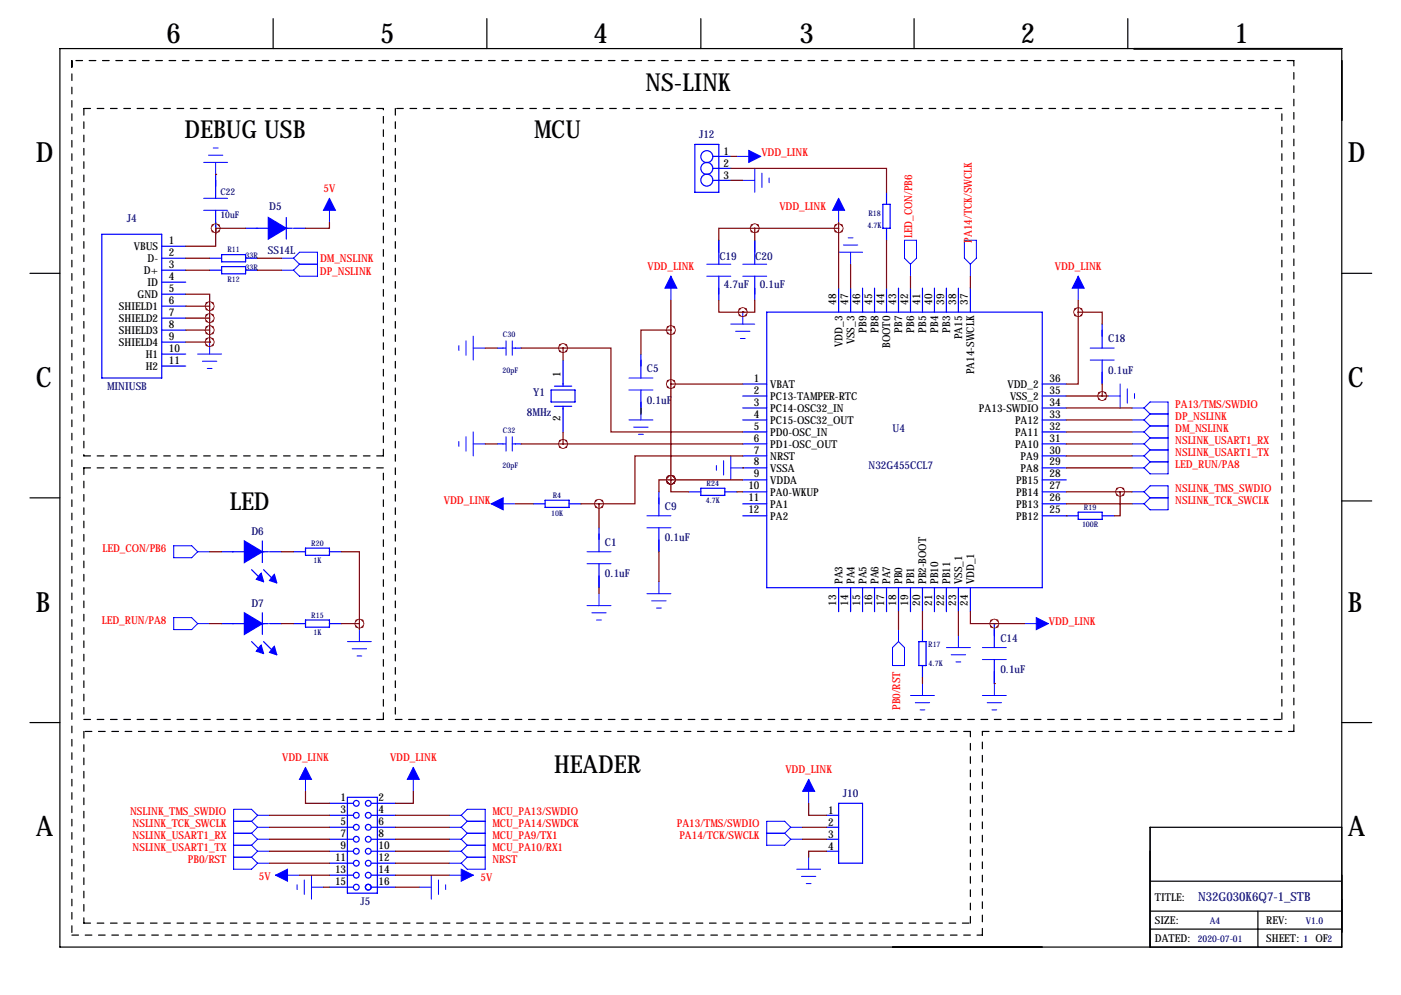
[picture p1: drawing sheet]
<svg xmlns="http://www.w3.org/2000/svg" width="297mm" height="211mm" viewBox="0 0 297 211" stroke-linecap="round" stroke-linejoin="round" font-family="sans-serif">
<g fill="none" stroke="#000" stroke-width=".25">
<path d="M12.7 10.3h271.8v190.5h-271.8zM57.9 4v6.3M103.2 4v6.3M148.6 4v6.3M193.8 4v6.3M239.1 4v6.3M6.3 58h6.4M284.5 58h6.3M6.3 105.6h6.4M284.5 106.2h6.3M6.3 153.2h6.4M284.5 153.2h6.3"/>
<path d="M284.5 175.4h-40.7v25.4M243.8 197h40.7M243.8 193.2h40.7M243.8 186.8h40.7M266.7 193.2v7.6"/>
</g>
<g fill="none" stroke="#000" stroke-width=".25" stroke-dasharray="1.4 1.4">
<path d="M15.2 12.8v185.5M15.2 12.8v2.6M274.3 12.8h-259.1M17.8 23v73.7M81.3 23h-63.5M83.8 23v129.5M271.8 23h-188M17.8 96.7h63.5M17.8 99.2v53.3M81.3 96.7v-73.7M81.3 99.2h-63.5M17.8 155.1v40.6"/>
<path d="M17.8 152.5h63.5M81.3 152.5v-53.3M83.8 152.5h188M205.7 155.1h-187.9M208.3 155.1h66M271.8 152.5v-129.5M274.3 155.1v-142.3M15.2 198.3h193.1M17.8 195.7h187.9M205.7 195.7v-40.6M208.3 198.3v-43.2"/>
</g>
<g fill="none" stroke="#00f" stroke-width=".25">
<path d="M45.7 37v5.1M147.3 30.6h5.1v10.2h-5.1zM151.1 33.2h3.8M151.1 38.2h3.8M151.1 35.7h3.8M21.6 49.7h12.7v30.5h-12.7zM34.3 52.2h5.1M34.3 54.8h5.1M34.3 57.3h5.1M34.3 59.8h5.1M44.4 54.8h2.6M44.4 57.3h2.6"/>
<path d="M45.7 44.6v5.1M47 54h5.1v1.5h-5.1zM47 56.5h5.1v1.6h-5.1zM52.1 54.8h2.5M52.1 57.3h2.5M52.1 48.4h9.9M60.7 46.1v4.6M62.2 48.4h2.6M152.4 50.9v5.1M152.4 58.6v5M160 50.9v5.1M160 58.6v5"/>
<path d="M187.2 43.3h1.5v5.1h-1.5zM188 40.8v2.5M188 48.4v2.5M34.3 62.4h5.1M34.3 64.9h5.1M34.3 67.5h5.1M34.3 70h5.1M34.3 72.5h5.1M34.3 75.1h5.1M34.3 77.6h5.1M105.4 73.8h1.3M109.2 73.8h1.3"/>
<path d="M119.4 76.4v5.5M135.9 75.1v5.1M162.6 66.2h58.4v58.4h-58.4zM177.8 61.1v5.1M180.3 61.1v5.1M182.9 61.1v5.1M185.4 61.1v5.1M188 61.1v5.1M190.5 61.1v5.1M193 61.1v5.1M195.6 61.1v5.1M198.1 61.1v5.1"/>
<path d="M200.7 61.1v5.1M203.2 61.1v5.1M205.7 61.1v5.1M233.7 68.7v5.1M233.7 76.3v5.1M105.4 94.1h1.3M109.2 94.1h1.3M116.8 82.7h5.1v2.5h-5.1zM117.6 81.9h3.6M117.6 86.1h3.6M119.4 86.1v5.5M135.9 82.7v5.1"/>
<path d="M157.5 81.4h5.1M157.5 84h5.1M157.5 86.5h5.1M157.5 89h5.1M157.5 91.6h5.1M157.5 94.1h5.1M157.5 96.7h5.1M157.5 99.2h5.1M221 81.4h5.1M221 84h5.1M221 86.5h5.1M221 89h5.1"/>
<path d="M221 91.6h5.1M221 94.1h5.1M221 96.7h5.1M221 99.2h5.1M47 117h9.9M55.6 114.7v4.6M57.1 117h2.6M62.2 117h2.6M64.8 116.2h5v1.5h-5zM69.8 117h2.6M113 106.8h2.6M115.6 106.1h5v1.5h-5z"/>
<path d="M120.6 106.8h2.6M127 111.9v5.1M127 119.5v5.1M139.7 104.3v5.1M139.7 111.9v5.1M146 104.3h2.6M148.6 103.5h5.1v1.5h-5.1zM153.7 104.3h2.5M157.5 101.7h5.1M157.5 104.3h5.1M157.5 106.8h5.1M157.5 109.4h5.1"/>
<path d="M221 101.7h5.1M221 104.3h5.1M221 106.8h5.1M221 109.4h7.6M228.6 108.6h5.1v1.5h-5.1zM233.7 109.4h2.5M47 132.2h9.9M53.3 120.8l2.6 2.5M53.3 136l2.6 2.6M55.6 129.9v4.6M55.9 120.8l2.5 2.5M55.9 136l2.5 2.6"/>
<path d="M57.1 132.2h2.6M62.2 132.2h2.6M64.8 131.5h5v1.5h-5zM69.8 132.2h2.6M177.8 124.6v5.1M180.3 124.6v5.1M182.9 124.6v5.1M185.4 124.6v5.1M188 124.6v5.1M190.5 124.6v5.1M193 124.6v5.1M194.8 136h1.5v5.1h-1.5z"/>
<path d="M195.6 124.6v5.1M195.6 133.5v2.5M198.1 124.6v5.1M200.7 124.6v5.1M203.2 124.6v5.1M205.7 124.6v5.1M210.8 132.2v5.1M210.8 139.8v5.1M195.6 141.1v2.6M69.8 170.3h5.1M69.8 172.9h5.1M69.8 175.4h5.1"/>
<path d="M69.8 177.9h5.1M73.7 169.1h6.3v20.3h-6.3zM78.7 170.3h5.1M78.7 172.9h5.1M78.7 175.4h5.1M78.7 177.9h5.1M175.3 172.9h2.5M175.3 175.4h2.5M175.3 177.9h2.5M177.8 170.3h5.1v12.7h-5.1zM69.8 183h5.1M69.8 180.5h5.1"/>
<path d="M69.8 185.6h5.1M69.8 188.1h5.1M78.7 183h5.1M78.7 180.5h5.1M78.7 185.6h5.1M78.7 188.1h5.1M175.3 180.5h2.5"/>
<circle cx="149.9" cy="33.2" r="1.27"/>
<circle cx="149.9" cy="38.2" r="1.27"/>
<circle cx="149.9" cy="35.7" r="1.27"/>
<circle cx="75.5" cy="177.9" r=".61"/>
<circle cx="75.5" cy="170.3" r=".61"/>
<circle cx="75.5" cy="175.4" r=".61"/>
<circle cx="75.5" cy="172.9" r=".61"/>
<circle cx="78.1" cy="177.9" r=".61"/>
<circle cx="78.1" cy="170.3" r=".61"/>
<circle cx="78.1" cy="175.4" r=".61"/>
<circle cx="78.1" cy="172.9" r=".61"/>
<circle cx="75.5" cy="183" r=".61"/>
<circle cx="75.5" cy="188.1" r=".61"/>
<circle cx="75.5" cy="180.5" r=".61"/>
<circle cx="75.5" cy="185.6" r=".61"/>
<circle cx="78.1" cy="183" r=".61"/>
<circle cx="78.1" cy="188.1" r=".61"/>
<circle cx="78.1" cy="180.5" r=".61"/>
<circle cx="78.1" cy="185.6" r=".61"/>
</g>
<g fill="#00f" stroke="#00f" stroke-width=".25">
<path d="M51.8 114.7l3.8 2.3h-3.8z"/>
<path d="M51.8 117h3.8l-3.8 2.3z"/>
<path d="M55.1 121.8l.3-.2 .5 1.7-1.5-.5z"/>
<path d="M57.9 122.1l.3-.3 .5 1.8-1.6-.5z"/>
<path d="M51.8 129.9l3.8 2.3h-3.8z"/>
<path d="M51.8 132.2h3.8l-3.8 2.3z"/>
<path d="M55.1 137l.3-.2 .5 1.8-1.5-.5z"/>
<path d="M57.9 137.3l.3-.3 .5 1.8-1.6-.5z"/>
<path d="M56.9 48.4h3.8l-3.8 2.3z"/>
<path d="M56.9 46.1l3.8 2.3h-3.8z"/>
</g>
<g fill="none" stroke="#00f" stroke-width=".21">
<path d="M43.2 34.4h5.1M44.2 32.9h3M45.2 31.4h1M45.7 34.4v2.6M156.2 33.2h5.1M157.5 38.2h2.5M160 35.7v5.1M161.5 36.7v3.1M163.1 37.7v1M43.2 42.1h5.1M43.2 44.6h5.1M59.7 57.3h2.5"/>
<path d="M59.7 54.8h2.5M62.2 54.8l1.3-1.3h3.8v5.1h-3.8l-1.3-1.3M62.2 54.8l1.3 1.2M63.5 56h3.8M63.5 56l-1.3 1.3M69.8 42.1v5M142.2 58.6v5M149.9 58.6h5M149.9 56h5M157.5 58.6h5.1M157.5 56h5.1M177.8 53.5h5.1"/>
<path d="M177.8 42.1v5M178.8 52h3.1M179.8 50.4h1M180.3 53.5v2.5M191.8 50.9h2.5v3.9l-1.3 1.2-1.2-1.2zM193 56v2.6M204.5 50.9h2.5v3.9l-1.3 1.2-1.2-1.2zM205.7 56v2.6M228.6 58.6v5M41.9 75.1h5.1M42.9 76.6h3.1M43.9 78.1h1.1"/>
<path d="M44.4 72.5v2.6M97.3 73.3v1M98.8 72.3v3M100.3 73.8h2.6M100.3 71.3v5M106.6 73.8h.7M107.3 72.3v3M108.6 72.3v3M108.6 73.8h.7M154.9 68.7h5.1M156 70.2h3M157 71.8h1"/>
<path d="M157.5 66.2v2.5M231.1 73.8h5.1M231.1 76.3h5.1M97.3 93.6v1M98.8 92.6v3M100.3 94.1h2.6M100.3 91.6v5.1M106.6 94.1h.7M107.3 92.6v3M108.6 92.6v3M108.6 94.1h.7M133.3 80.2h5.1"/>
<path d="M133.3 82.7h5.1M133.3 89h5.1M134.4 90.6h3M135.4 92.1h1M135.9 86.5v2.5M151.9 98.7v1M153.4 97.7v3M154.9 99.2h2.6M154.9 96.7v5M234.9 84h2.6M237.5 81.4v5.1M239 82.4v3.1"/>
<path d="M240 94.1h2.6M240 91.6h2.6M240 89h2.6M240 86.5h2.6M240 99.2h2.6M240 96.7h2.6M240.5 83.5v1M242.6 91.6l1.2 1.3M242.6 86.5l1.2-1.3h3.8v15.3h-3.8l-1.2-1.3M242.6 89l1.2 1.3M242.6 86.5l1.2 1.3M242.6 94.1l1.2 1.3"/>
<path d="M242.6 96.7l1.2 1.2M243.8 92.9h3.8M243.8 90.3h3.8M243.8 90.3l-1.2 1.3M243.8 87.8h3.8M243.8 87.8l-1.2 1.2M243.8 97.9h3.8M243.8 97.9l-1.2 1.3M243.8 95.4h3.8M243.8 92.9l-1.2 1.2M243.8 95.4l-1.2 1.3M36.8 115.7h3.8l1.3 1.3-1.3 1.3h-3.8z"/>
<path d="M41.9 117h2.5M104.1 106.8h5.1M124.5 117h5M124.5 119.5h5M137.2 109.4h5M137.2 111.9h5M240 106.8h2.6M240 104.3h2.6M242.6 104.3l1.2-1.3h3.8v5.1h-3.8l-1.2-1.3M242.6 104.3l1.2 1.3M243.8 105.6h3.8M243.8 105.6l-1.2 1.2"/>
<path d="M36.8 131h3.8l1.3 1.2-1.3 1.3h-3.8zM41.9 132.2h2.5M73.7 136h5M74.7 137.6h3M75.7 139.1h1M76.2 133.5v2.5M124.5 128.4h5M125.5 129.9h3M126.5 131.5h1M127 125.9v2.5M137.2 125.9h5M138.2 127.4h3"/>
<path d="M139.2 128.9h1M139.7 123.3v2.6M190.5 133.5v2.5M190.5 136l1.3 1.3v3.8h-2.6v-3.8zM200.7 137.3h5M201.7 138.8h3M203.2 134.8v2.5M208.3 137.3h5.1M208.3 139.8h5.1M217.2 132.2h5M193 147.5h5.1M194.1 149h3"/>
<path d="M195.1 150.5h1M195.6 144.9v2.6M202.7 140.3h1M208.3 147.5h5.1M209.3 149h3M210.3 150.5h1M210.8 144.9v2.6M49.5 176.7h3.8M49.5 174.1h3.8M49.5 179.2h3.8M53.3 174.1l1.3 1.3M53.3 179.2l1.3 1.3"/>
<path d="M53.3 176.7l1.3 1.2M54.6 175.4h2.5M54.6 177.9h2.5M54.6 172.9l-1.3-1.3h-3.8v12.7h3.8l1.3-1.3M54.6 172.9h2.5M54.6 172.9l-1.3 1.2M54.6 175.4l-1.3 1.3M54.6 177.9l-1.3 1.3M64.8 162.7v5.1M87.6 162.7v5.1M95.2 175.4h2.6M95.2 177.9h2.6"/>
<path d="M95.2 172.9h2.6M97.8 172.9l1.3-1.3h3.8v12.7h-3.8l-1.3-1.3M97.8 175.4l1.3 1.3M97.8 172.9l1.3 1.2M97.8 177.9l1.3 1.3M99.1 176.7h3.8M99.1 174.1h3.8M99.1 179.2h3.8M99.1 174.1l-1.3 1.3M99.1 176.7l-1.3 1.2M99.1 179.2l-1.3 1.3M162.6 176.7h3.8"/>
<path d="M166.4 176.7l1.2 1.2M167.6 175.4h2.6M167.6 175.4l-1.2 1.3M167.6 175.4l-1.2-1.3h-3.8v5.1h3.8l1.2-1.3M167.6 177.9h2.6M171.4 165.2v5.1M49.5 181.8h3.8M53.3 181.8l1.3 1.2M54.6 183h2.5M54.6 180.5h2.5M54.6 180.5l-1.3 1.3M58.4 185.6h5.1"/>
<path d="M63 187.6v1M64.5 186.6v3M66 188.1h2.6M66 185.6v5M88.9 188.1h2.5M91.4 185.6v5M93 186.6v3M94.5 187.6v1M95.2 183h2.6M95.2 185.6h5.1M95.2 180.5h2.6M97.8 180.5l1.3 1.3"/>
<path d="M99.1 181.8h3.8M99.1 181.8l-1.3 1.2M168.9 184.3h5.1M169.9 185.8h3.1M170.9 187.3h1.1M171.4 181.8v2.5"/>
</g>
<g fill="#00f" stroke="#00f" stroke-width=".21">
<path d="M69.8 42.1l1.3 2.5h-2.5z"/>
<path d="M171.4 165.2l1.3 2.6h-2.5z"/>
<path d="M64.8 162.7l1.2 2.5h-2.5z"/>
<path d="M87.6 162.7l1.3 2.5h-2.5z"/>
<path d="M58.4 185.6l2.6-1.3v2.5z"/>
<path d="M97.8 184.3l2.5 1.3-2.5 1.2z"/>
<path d="M104.1 106.8l2.6-1.2v2.5z"/>
<path d="M142.2 58.6l1.3 2.5h-2.5z"/>
<path d="M177.8 42.1l1.3 2.5h-2.6z"/>
<path d="M228.6 58.6l1.3 2.5h-2.6z"/>
<path d="M219.7 131l2.5 1.2-2.5 1.3z"/>
<path d="M158.7 31.9l2.6 1.3-2.6 1.2z"/>
</g>
<g fill="none" stroke="#800000" stroke-width=".25">
<path d="M45.7 37h.1M154.9 35.7h33.1v5.1M154.9 33.2h1.3M154.9 38.2h2.6M39.4 54.8h5M39.4 57.3h5M45.7 48.4v3.8h-6.3M45.7 48.4v1.3M45.7 48.4h6.4M54.6 54.8h5.1M54.6 57.3h5.1M69.8 47.1v1.3h-5"/>
<path d="M160 48.4h-7.6v2.5M160 48.4h17.8M160 48.4v2.5M177.8 47.1v14M180.3 56v5.1M188 50.9v10.2M193 58.6v2.5M205.7 58.6v2.5M39.4 62.4h5v2.5M39.4 64.9h5M39.4 67.5h5M39.4 70h5"/>
<path d="M39.4 72.5h5M44.4 72.5h.1M44.4 64.9v7.6M102.9 73.8h2.5M110.5 73.8h8.9M119.4 73.8h10.1v17.8h28M119.4 73.8v2.6M142.2 70h-6.3v5.1M142.2 63.6v38.1M152.4 63.6v2.6h5.1M157.5 66.2h.1M160 63.6v2.6h-2.5"/>
<path d="M228.6 66.2v15.2h-2.5M228.6 66.2h5.1v2.5M228.6 63.6v2.6M102.9 94.1h2.5M110.5 94.1h47M119.4 91.6v2.5M135.9 86.5v1.3M142.2 81.4h15.3M157.5 96.7h-22.9v10.1h-7.6M157.5 99.2h.1M226.1 91.6h13.9M226.1 89h13.9"/>
<path d="M226.1 86.5h13.9M226.1 99.2h13.9M226.1 84h8.8M226.1 94.1h13.9M226.1 96.7h13.9M233.7 81.4v2.6M44.4 117h2.6M59.7 117h2.5M72.4 117h3.8v15.2M109.2 106.8h3.8M123.2 106.8h3.8M127 106.8v5.1"/>
<path d="M139.7 117v6.3M142.2 101.7v2.6h3.8M142.2 101.7h-2.5v2.6M142.2 101.7h.1M142.2 101.7h15.3M156.2 104.3h1.3M226.1 109.4h.1M226.1 106.8h13.9M226.1 104.3h13.9M237.5 104.3v5.1h-1.3M44.4 132.2h2.6M59.7 132.2h2.5"/>
<path d="M72.4 132.2h3.8M76.2 132.2v1.3M127 124.6v1.3M190.5 129.7v3.8M195.6 129.7v3.8M203.2 129.7v5.1M205.7 129.7v2.5h5.1M210.8 132.2h.1M210.8 132.2h6.4M195.6 143.7v1.2M210.8 144.9h.1M57.1 175.4h12.7"/>
<path d="M57.1 177.9h12.7M57.1 172.9h12.7M64.8 167.8v2.5h5M83.8 175.4h11.4M83.8 177.9h11.4M83.8 172.9h11.4M87.6 167.8v2.5h-3.8M170.2 175.4h5.1M170.2 177.9h5.1M171.4 170.3v2.6h3.9M57.1 183h12.7M57.1 180.5h12.7"/>
<path d="M63.5 185.6h6.3M68.6 188.1h1.2M83.8 183h11.4M83.8 185.6h11.4M83.8 188.1h5.1M83.8 180.5h11.4M175.3 180.5h-3.9v1.3"/>
</g>
<path d="M44.4 64.9a.07 .07 0 0 0 .1 0 .07 .07 0 0 0-.1 0zM44.4 67.5a.07 .07 0 0 0 .1 0 .07 .07 0 0 0-.1 0zM44.4 70a.07 .07 0 0 0 .1 0 .07 .07 0 0 0-.1 0zM44.4 72.5a.07 .07 0 0 0 .1 0 .07 .07 0 0 0-.1 0zM45.7 48.4a.07 .07 0 0 0 .1 0 .07 .07 0 0 0-.1 0zM76.1 132.2a.1 .1 0 0 0 .2 0 .1 .1 0 0 0-.2 0zM126.9 106.8a.1 .1 0 0 0 .2 0 .1 .1 0 0 0-.2 0zM237.4 104.3a.1 .1 0 0 0 .2 0 .1 .1 0 0 0-.2 0zM119.3 73.8a.07 .07 0 0 0 .1 0 .07 .07 0 0 0-.1 0zM119.3 94.1a.07 .07 0 0 0 .1 0 .07 .07 0 0 0-.1 0zM142.2 101.7a.07 .07 0 0 0 .1 0 .07 .07 0 0 0-.1 0zM142.2 81.4a.07 .07 0 0 0 .1 0 .07 .07 0 0 0-.1 0zM157.4 66.2a.07 .07 0 0 0 .1 0 .07 .07 0 0 0-.1 0zM177.7 48.4a.1 .1 0 0 0 .2 0 .1 .1 0 0 0-.2 0zM160 48.4a.07 .07 0 0 0 .1 0 .07 .07 0 0 0-.1 0zM142.2 70a.07 .07 0 0 0 .1 0 .07 .07 0 0 0-.1 0zM142.2 101.7a.07 .07 0 0 0 .1 0 .07 .07 0 0 0-.1 0zM210.8 132.2a.07 .07 0 0 0 .1 0 .07 .07 0 0 0-.1 0zM228.5 66.2a.1 .1 0 0 0 .2 0 .1 .1 0 0 0-.2 0zM233.6 84a.07 .07 0 0 0 .1 0 .07 .07 0 0 0-.1 0z" fill="#800000" stroke="#800000" stroke-width="1.9"/>
<g font-size="5.9">
<text x="35.3" y="9">6</text>
<text x="80.6" y="9">5</text>
<text x="125.8" y="9">4</text>
<text x="169.5" y="9">3</text>
<text x="216.4" y="9">2</text>
<text x="261.7" y="9">1</text>
<text x="7.6" y="34.4">D</text>
<text x="285.8" y="34.4">D</text>
<text x="7.6" y="82.1">C</text>
<text x="285.8" y="82.1">C</text>
<text x="7.6" y="129.7">B</text>
<text x="285.8" y="129.7">B</text>
<text x="7.6" y="177.3">A</text>
<text x="285.8" y="177.3">A</text>
</g>
<g font-size="5.3">
<text x="136.8" y="19.2">NS-LINK</text>
<text x="39.1" y="29.4">DEBUG USB</text>
<text x="113.2" y="29.4">MCU</text>
<text x="48.7" y="108.1">LED</text>
<text x="117.5" y="164">HEADER</text>
</g>
<text font-size="2.6" fill="#000080" x="254" y="191.1">N32G030K6Q7-1_STB</text>
<g font-size="2.3" fill="#000080">
<text x="148.2" y="29.4">J12</text>
<text x="26.9" y="47.1">J4</text>
<text x="57.1" y="44.6">D5</text>
<text x="56.8" y="53.8">SS14L</text>
<text x="152.5" y="55.1">C19</text>
<text x="160.1" y="55.1">C20</text>
<text x="153.5" y="61.1">4.7uF</text>
<text x="161.1" y="61.1">0.1uF</text>
<text x="235" y="72.5">C18</text>
<text x="22.7" y="82.8">MINIUSB</text>
<text x="113" y="84">Y1</text>
<text x="137.2" y="78.9">C5</text>
<text x="235" y="79.2">0.1uF</text>
<text x="111.7" y="88.1">8MHz</text>
<text x="137.2" y="85.6">0.1uF</text>
<text x="189.2" y="91.6">U4</text>
<text x="184.2" y="99.5">N32G455CCL7</text>
<text x="53.3" y="113.5">D6</text>
<text x="141" y="108.1">C9</text>
<text x="128.3" y="115.7">C1</text>
<text x="141" y="114.8">0.1uF</text>
<text x="128.3" y="122.4">0.1uF</text>
<text x="53.3" y="128.8">D7</text>
<text x="212.1" y="136">C14</text>
<text x="212.1" y="142.7">0.1uF</text>
<text x="178.7" y="169.1">J10</text>
<text x="76.4" y="191.9">J5</text>
</g>
<g font-size="2.3">
<text x="153.4" y="32.9">1</text>
<text x="153.4" y="35.4">2</text>
<text x="153.4" y="38">3</text>
<text x="28.4" y="53">VBUS</text>
<text x="35.8" y="51.7">1</text>
<text x="30.5" y="58.1">D+</text>
<text x="31.3" y="55.6">D-</text>
<text x="35.8" y="54.2">2</text>
<text x="35.8" y="56.8">3</text>
<text x="35.8" y="59.3">4</text>
<text x="25.2" y="65.7">SHIELD1</text>
<text x="29.2" y="63.2">GND</text>
<text x="31.3" y="60.6">ID</text>
<text x="35.8" y="61.9">5</text>
<text x="35.8" y="64.4">6</text>
<text x="177.3" y="64.7" transform="rotate(-90 177.3 64.7)">48</text>
<text x="179.8" y="64.7" transform="rotate(-90 179.8 64.7)">47</text>
<text x="182.4" y="64.7" transform="rotate(-90 182.4 64.7)">46</text>
<text x="184.9" y="64.7" transform="rotate(-90 184.9 64.7)">45</text>
<text x="187.5" y="64.7" transform="rotate(-90 187.5 64.7)">44</text>
<text x="190" y="64.7" transform="rotate(-90 190 64.7)">43</text>
<text x="192.5" y="64.7" transform="rotate(-90 192.5 64.7)">42</text>
<text x="195.1" y="64.7" transform="rotate(-90 195.1 64.7)">41</text>
<text x="197.6" y="64.7" transform="rotate(-90 197.6 64.7)">40</text>
<text x="200.2" y="64.7" transform="rotate(-90 200.2 64.7)">39</text>
<text x="202.7" y="64.7" transform="rotate(-90 202.7 64.7)">38</text>
<text x="205.2" y="64.7" transform="rotate(-90 205.2 64.7)">37</text>
<text x="25.2" y="68.3">SHIELD2</text>
<text x="25.2" y="70.8">SHIELD3</text>
<text x="35.8" y="66.9">7</text>
<text x="35.8" y="69.5">8</text>
<text x="183.7" y="70.5" transform="rotate(-90 183.7 70.5)">PB9</text>
<text x="186.2" y="70.5" transform="rotate(-90 186.2 70.5)">PB8</text>
<text x="191.3" y="70.5" transform="rotate(-90 191.3 70.5)">PB7</text>
<text x="193.8" y="70.5" transform="rotate(-90 193.8 70.5)">PB6</text>
<text x="196.4" y="70.5" transform="rotate(-90 196.4 70.5)">PB5</text>
<text x="198.9" y="70.5" transform="rotate(-90 198.9 70.5)">PB4</text>
<text x="201.5" y="70.5" transform="rotate(-90 201.5 70.5)">PB3</text>
<text x="204" y="72" transform="rotate(-90 204 72)">PA15</text>
<text x="25.2" y="73.3">SHIELD4</text>
<text x="30.9" y="75.9">H1</text>
<text x="35.8" y="72">9</text>
<text x="35.8" y="74.6">10</text>
<text x="35.8" y="77.1">11</text>
<text x="178.6" y="73.5" transform="rotate(-90 178.6 73.5)">VDD_3</text>
<text x="181.1" y="73" transform="rotate(-90 181.1 73)">VSS_3</text>
<text x="188.8" y="73.8" transform="rotate(-90 188.8 73.8)">BOOT0</text>
<text x="30.9" y="78.4">H2</text>
<text x="118.9" y="79.9" transform="rotate(-90 118.9 79.9)">1</text>
<text x="159.8" y="80.9">1</text>
<text x="159.8" y="83.5">2</text>
<text x="163.3" y="82.2">VBAT</text>
<text x="206.5" y="79.3" transform="rotate(-90 206.5 79.3)">PA14-SWCLK</text>
<text x="213.6" y="82.2">VDD_2</text>
<text x="222.5" y="83.5">35</text>
<text x="222.5" y="80.9">36</text>
<text x="118.9" y="89.3" transform="rotate(-90 118.9 89.3)">2</text>
<text x="159.8" y="86">3</text>
<text x="159.8" y="88.5">4</text>
<text x="163.3" y="84.8">PC13-TAMPER-RTC</text>
<text x="163.3" y="87.3">PC14-OSC32_IN</text>
<text x="163.3" y="89.8">PC15-OSC32_OUT</text>
<text x="207.6" y="87.3">PA13-SWDIO</text>
<text x="214.2" y="84.8">VSS_2</text>
<text x="215.2" y="89.8">PA12</text>
<text x="222.5" y="88.5">33</text>
<text x="222.5" y="86">34</text>
<text x="159.8" y="91.1">5</text>
<text x="159.8" y="93.6">6</text>
<text x="163.3" y="92.4">PD0-OSC_IN</text>
<text x="163.3" y="94.9">PD1-OSC_OUT</text>
<text x="215.2" y="94.9">PA10</text>
<text x="215.2" y="92.4">PA11</text>
<text x="222.5" y="93.6">31</text>
<text x="222.5" y="91.1">32</text>
<text x="159.8" y="96.2">7</text>
<text x="159.8" y="98.7">8</text>
<text x="159.8" y="101.2">9</text>
<text x="163.3" y="97.5">NRST</text>
<text x="163.3" y="100">VSSA</text>
<text x="216.4" y="100">PA8</text>
<text x="216.4" y="97.5">PA9</text>
<text x="222.5" y="101.2">28</text>
<text x="222.5" y="98.7">29</text>
<text x="222.5" y="96.2">30</text>
<text x="158.7" y="103.8">10</text>
<text x="158.7" y="106.3">11</text>
<text x="163.3" y="102.5">VDDA</text>
<text x="163.3" y="105.1">PA0-WKUP</text>
<text x="163.3" y="107.6">PA1</text>
<text x="215.5" y="107.6">PB13</text>
<text x="215.5" y="105.1">PB14</text>
<text x="215.5" y="102.5">PB15</text>
<text x="222.5" y="106.3">26</text>
<text x="222.5" y="103.8">27</text>
<text x="158.7" y="108.9">12</text>
<text x="163.3" y="110.2">PA2</text>
<text x="215.5" y="110.2">PB12</text>
<text x="222.5" y="108.9">25</text>
<text x="178.6" y="123.8" transform="rotate(-90 178.6 123.8)">PA3</text>
<text x="181.1" y="123.8" transform="rotate(-90 181.1 123.8)">PA4</text>
<text x="183.7" y="123.8" transform="rotate(-90 183.7 123.8)">PA5</text>
<text x="186.2" y="123.8" transform="rotate(-90 186.2 123.8)">PA6</text>
<text x="188.8" y="123.8" transform="rotate(-90 188.8 123.8)">PA7</text>
<text x="191.3" y="123.8" transform="rotate(-90 191.3 123.8)">PB0</text>
<text x="193.8" y="123.8" transform="rotate(-90 193.8 123.8)">PB1</text>
<text x="196.4" y="123.8" transform="rotate(-90 196.4 123.8)">PB2-BOOT</text>
<text x="198.9" y="123.8" transform="rotate(-90 198.9 123.8)">PB10</text>
<text x="201.5" y="123.8" transform="rotate(-90 201.5 123.8)">PB11</text>
<text x="204" y="123.8" transform="rotate(-90 204 123.8)">VSS_1</text>
<text x="206.5" y="123.8" transform="rotate(-90 206.5 123.8)">VDD_1</text>
<text x="177.3" y="128.5" transform="rotate(-90 177.3 128.5)">13</text>
<text x="179.8" y="128.5" transform="rotate(-90 179.8 128.5)">14</text>
<text x="182.4" y="128.5" transform="rotate(-90 182.4 128.5)">15</text>
<text x="184.9" y="128.5" transform="rotate(-90 184.9 128.5)">16</text>
<text x="187.5" y="128.5" transform="rotate(-90 187.5 128.5)">17</text>
<text x="190" y="128.5" transform="rotate(-90 190 128.5)">18</text>
<text x="192.5" y="128.5" transform="rotate(-90 192.5 128.5)">19</text>
<text x="195.1" y="128.5" transform="rotate(-90 195.1 128.5)">20</text>
<text x="197.6" y="128.5" transform="rotate(-90 197.6 128.5)">21</text>
<text x="200.2" y="128.5" transform="rotate(-90 200.2 128.5)">22</text>
<text x="202.7" y="128.5" transform="rotate(-90 202.7 128.5)">23</text>
<text x="205.2" y="128.5" transform="rotate(-90 205.2 128.5)">24</text>
<text x="72.2" y="169.8">1</text>
<text x="72.2" y="172.4">3</text>
<text x="80.3" y="169.8">2</text>
<text x="80.3" y="172.4">4</text>
<text x="175.6" y="172.6">1</text>
<text x="72.2" y="174.9">5</text>
<text x="72.2" y="177.4">7</text>
<text x="72.2" y="180">9</text>
<text x="80.3" y="174.9">6</text>
<text x="80.3" y="177.4">8</text>
<text x="80.3" y="180">10</text>
<text x="175.6" y="175.1">2</text>
<text x="175.6" y="177.7">3</text>
<text x="71" y="182.5">11</text>
<text x="71" y="185.1">13</text>
<text x="80.3" y="182.5">12</text>
<text x="80.3" y="185.1">14</text>
<text x="175.6" y="180.2">4</text>
<text x="71" y="187.6">15</text>
<text x="80.3" y="187.6">16</text>
<text x="244.9" y="191.1">TITLE:</text>
<text x="244.9" y="195.9">SIZE:</text>
<text x="268.5" y="195.9">REV:</text>
<text x="244.9" y="199.8">DATED:</text>
<text x="268.5" y="199.8">SHEET:</text>
<text x="278.9" y="199.8">OF</text>
</g>
<g font-size="2.3" fill="#f00">
<text x="161.4" y="33.2">VDD_LINK</text>
<text x="68.6" y="40.8">5V</text>
<text x="165.2" y="44.6">VDD_LINK</text>
<text x="193.4" y="50.5" transform="rotate(-90 193.4 50.5)">LED_CON/PB6</text>
<text x="206.1" y="51.4" transform="rotate(-90 206.1 51.4)">PA14/TCK/SWCLK</text>
<text x="67.8" y="58.3">DP_NSLINK</text>
<text x="67.9" y="55.6">DM_NSLINK</text>
<text x="137.3" y="57.3">VDD_LINK</text>
<text x="223.7" y="57.3">VDD_LINK</text>
<text x="249.2" y="89">DP_NSLINK</text>
<text x="249.2" y="86.5">PA13/TMS/SWDIO</text>
<text x="249.2" y="91.6">DM_NSLINK</text>
<text x="249.2" y="94.1">NSLINK_USART1_RX</text>
<text x="249.2" y="99.2">LED_RUN/PA8</text>
<text x="249.2" y="96.7">NSLINK_USART1_TX</text>
<text x="94.1" y="106.8">VDD_LINK</text>
<text x="249.2" y="106.8">NSLINK_TCK_SWCLK</text>
<text x="249.2" y="104.3">NSLINK_TMS_SWDIO</text>
<text x="21.7" y="117">LED_CON/PB6</text>
<text x="21.6" y="132.2">LED_RUN/PA8</text>
<text x="222.4" y="132.6">VDD_LINK</text>
<text x="190.8" y="150.6" transform="rotate(-90 190.8 150.6)">PB0/RST</text>
<text x="59.8" y="161.4">VDD_LINK</text>
<text x="82.7" y="161.4">VDD_LINK</text>
<text x="166.5" y="164">VDD_LINK</text>
<text x="27.6" y="172.9">NSLINK_TMS_SWDIO</text>
<text x="104.4" y="172.9">MCU_PA13/SWDIO</text>
<text x="28.1" y="175.4">NSLINK_TCK_SWCLK</text>
<text x="28.1" y="177.9">NSLINK_USART1_RX</text>
<text x="104.4" y="175.4">MCU_PA14/SWDCK</text>
<text x="104.4" y="177.9">MCU_PA9/TX1</text>
<text x="143.5" y="175.4">PA13/TMS/SWDIO</text>
<text x="144" y="177.9">PA14/TCK/SWCLK</text>
<text x="28.1" y="180.5">NSLINK_USART1_TX</text>
<text x="39.8" y="183">PB0/RST</text>
<text x="104.4" y="183">NRST</text>
<text x="104.4" y="180.5">MCU_PA10/RX1</text>
<text x="54.9" y="186.6">5V</text>
<text x="101.9" y="186.8">5V</text>
</g>
<g font-size="2" fill="#000080">
<text x="46.7" y="41.3">C22</text>
<text x="46.7" y="46.2">10uF</text>
<text x="256.5" y="195.9">A4</text>
<text x="276.9" y="195.9">V1.0</text>
<text x="253.9" y="199.8">2020-07-01</text>
<text x="276.4" y="199.8">1</text>
<text x="281.5" y="199.8">2</text>
</g>
<g font-size="1.6" fill="#000080">
<text x="184.1" y="45.7">R18</text>
<text x="48.2" y="53.5">R11</text>
<text x="183.9" y="48.4">4.7K</text>
<text x="48.2" y="59.8">R12</text>
<text x="52" y="54.6">33R</text>
<text x="52" y="57.2">33R</text>
<text x="106.6" y="71.5">C30</text>
<text x="106.6" y="79">20pF</text>
<text x="106.6" y="91.8">C32</text>
<text x="106.6" y="99.3">20pF</text>
<text x="117.2" y="105.6">R4</text>
<text x="149.6" y="106.7">4.7K</text>
<text x="149.8" y="103">R24</text>
<text x="116.8" y="109.5">10K</text>
<text x="229.4" y="111.6">100R</text>
<text x="229.8" y="108.2">R19</text>
<text x="66" y="115.7">R20</text>
<text x="66.5" y="119.4">1K</text>
<text x="66" y="131">R15</text>
<text x="66.5" y="134.6">1K</text>
<text x="196.8" y="137.2">R17</text>
<text x="196.9" y="141.1">4.7K</text>
</g>
</svg>
